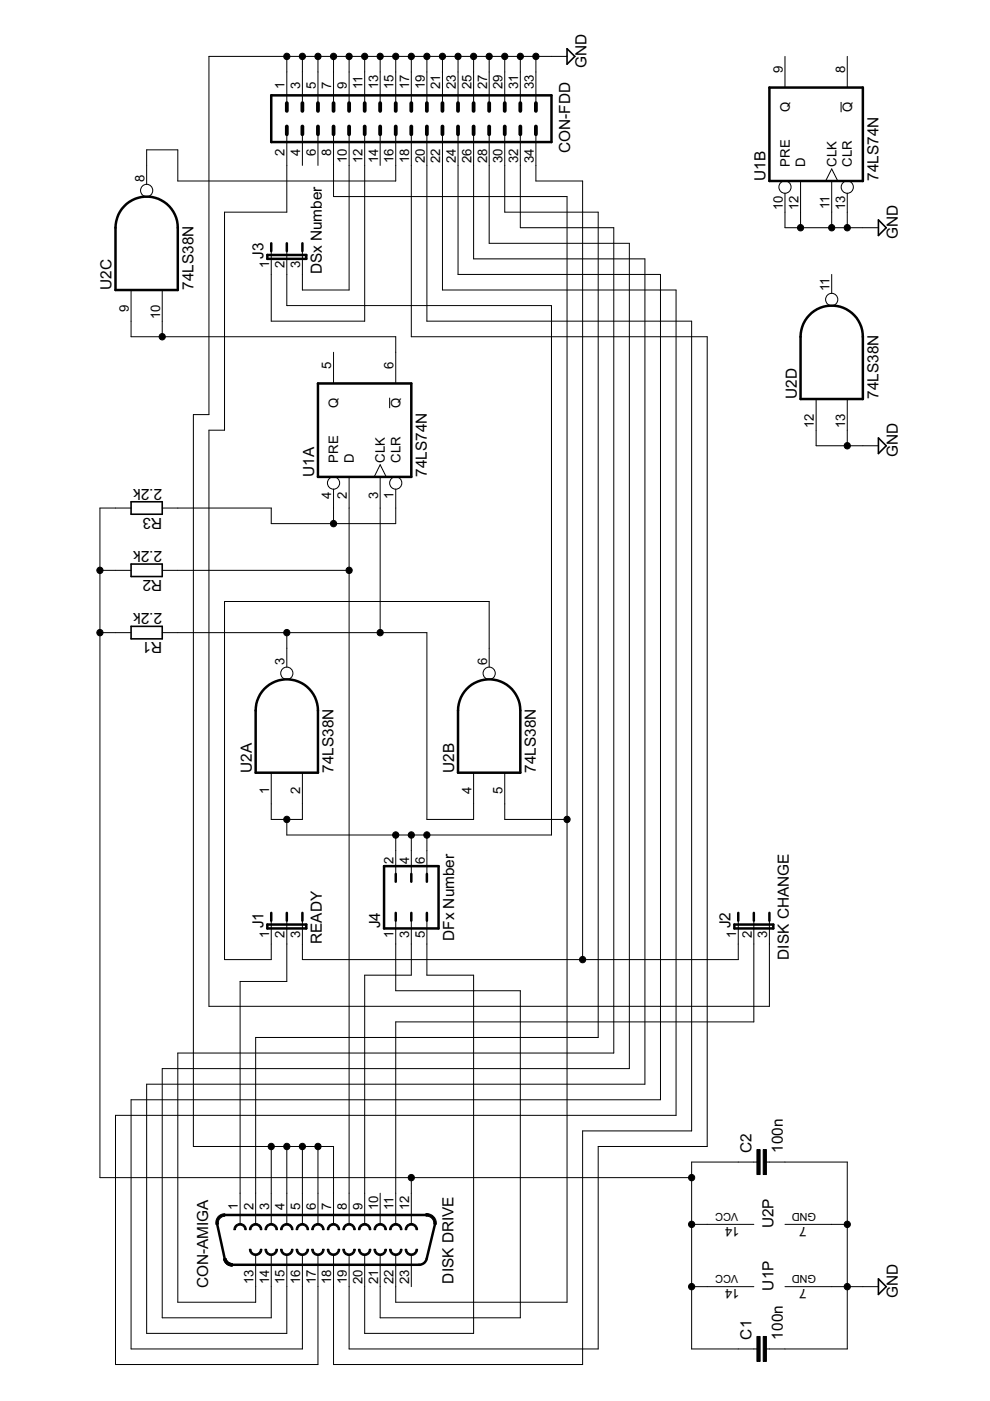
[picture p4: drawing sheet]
<svg xmlns="http://www.w3.org/2000/svg" width="210mm" height="297mm" viewBox="0 0 210 297" stroke-linecap="round" stroke-linejoin="round" font-family="sans-serif">
<g fill="#000" stroke="#000" stroke-width=".21">
<path d="M44.3 12h16.5zM60.8 15.3v6.6zM60.8 12v3.3zM64.1 15.3v6.6zM64.1 12v3.3zM60.8 12h3.3zM67.4 15.3v6.6zM67.4 12v3.3zM64.1 12h3.3zM70.7 15.3v6.6zM67.4 12h3.3zM70.7 12v3.3z"/>
<path d="M74 15.3v6.6zM70.7 12h3.3zM74 12v3.3zM77.3 15.3v6.6zM74 12h3.3zM77.3 12v3.3zM80.6 15.3v6.6zM77.3 12h3.3zM80.6 12v3.3zM83.9 15.3v6.6zM80.6 12h3.3zM83.9 12v3.3z"/>
<path d="M87.2 15.3v6.6zM83.9 12h3.3zM87.2 12v3.3zM90.5 15.3v6.6zM87.2 12h3.3zM90.5 12v3.3zM93.8 15.3v6.6zM90.5 12h3.3zM93.8 12v3.3zM97.1 15.3v6.6zM93.8 12h3.3zM97.1 12v3.3z"/>
<path d="M100.4 15.3v6.6zM97.1 12h3.3zM100.4 12v3.3zM103.7 15.3v6.6zM100.4 12h3.3zM103.7 12v3.3zM107 15.3v6.6zM103.7 12h3.3zM107 12v3.3zM110.3 15.3v6.6zM107 12h3.3zM110.3 12v3.3z"/>
<path d="M113.6 15.3v6.6zM113.6 12v3.3zM110.3 12h3.3zM116.9 12h3.3zM113.6 12h3.3zM166.4 12v6.6zM179.6 12v6.6zM31.1 35.1v4zM31.1 31.8v3.3zM31.1 31.8h6.6zM37.7 31.8v6.6zM37.7 38.4h46.2z"/>
<path d="M60.8 28.5v6.6zM60.8 35.1v9.9zM64.1 28.5v6.6zM67.4 28.5v6.6zM70.7 28.5v6.6zM74 28.5v6.6zM74 35.1v26.4zM77.3 28.5v6.6zM77.3 35.1v33zM80.6 28.5v6.6zM83.9 28.5v6.6zM83.9 35.1v3.3z"/>
<path d="M87.2 28.5v6.6zM90.5 28.5v6.6zM90.5 35.1v33zM93.8 28.5v6.6zM97.1 28.5v6.6zM97.1 35.1v23.1zM100.4 28.5v6.6zM103.7 28.5v6.6zM103.7 35.1v16.5zM107 28.5v6.6zM110.3 28.5v6.6zM110.3 35.1v13.2z"/>
<path d="M113.6 28.5v6.6zM113.6 35.1v3.3zM123.5 38.4v165.1zM113.6 38.4h9.9zM176.3 35.8l-1.3 2.6zM176.3 35.8l1.3 2.6zM178.3 21.6v2.2zM47.6 45v46.2zM57.5 54.9v3.3zM57.5 53.2v1.7zM60.8 54.9v3.3zM60.8 53.2v1.7z"/>
<path d="M47.6 45h13.2zM64.1 54.9v3.3zM64.1 53.2v1.7zM70.7 35.1v6.6zM97.1 58.2h42.9zM100.4 35.1v19.8zM103.7 51.6h29.7zM107 35.1v9.9zM110.3 48.3h19.8zM70.7 41.7h49.5zM107 45h19.8zM130.1 48.3v175z"/>
<path d="M133.4 51.6v175zM100.4 54.9h36.3zM140 58.2v175zM166.4 41v4zM166.4 45v3.3zM166.4 48.3h3.3zM169.7 38.4v6.6zM169.7 45v3.3zM169.7 48.3h6.6zM176.3 38.4v6.6zM176.3 58.2v4zM176.3 45v3.3z"/>
<path d="M176.3 48.3h3.3zM179.6 41v4zM179.6 45v3.3zM182.9 48.3h3.3zM179.6 48.3h3.3zM27.8 61.5v6.6zM27.8 68.1v3.3zM27.8 71.4h6.6zM34.4 61.5v6.6zM34.4 68.1v3.3zM57.5 58.2v9.9zM60.8 58.2v6.6z"/>
<path d="M60.8 64.8h56.1zM64.1 58.2v3.3zM70.7 74.7v6.6zM64.1 61.5h9.9zM57.5 68.1h19.8zM83.9 74.7v6.6zM83.9 71.4v3.3zM34.4 71.4h49.5zM87.2 35.1v36.3zM90.5 68.1h56.1zM93.8 35.1v26.4zM116.9 64.8v112.2z"/>
<path d="M93.8 61.5h49.5zM146.6 68.1v171.7zM87.2 71.4h62.7zM41 87.9h3.3zM44.3 12v75.9zM44.3 91.2v122.2zM44.3 91.2h3.3zM80.6 98.5l1.3 2.6zM82.6 84.3v2.2zM173 84.6v6.6zM173 94.5h6.6zM173 91.2v3.3z"/>
<path d="M179.6 84.6v6.6zM179.6 91.2v3.3zM182.9 94.5h3.3zM179.6 94.5h3.3zM21.2 107.7h3.3zM24.5 107.7h3.3zM34.4 107.7h3.3zM57.5 107.7v3.3zM37.7 107.7h19.8zM70.7 103.7v4zM70.7 107.7v3.3zM57.5 111h13.2z"/>
<path d="M74 101.1v6.6zM80.6 98.5l-1.3 2.6zM80.6 101.1v6.6zM80.6 107.7v26.4zM83.9 103.7v4zM83.9 107.7v3.3zM70.7 111h13.2zM21.2 120.9v13.2zM21.2 107.7v13.2zM24.5 134.1h3.3zM24.5 120.9h3.3zM21.2 120.9h3.3z"/>
<path d="M21.2 134.1h3.3zM34.4 134.1h3.3zM34.4 120.9h3.3zM47.6 127.5v76zM60.8 137.4v4.1zM60.8 134.1v3.3zM37.7 134.1h23.1zM74 107.7v13.2zM37.7 120.9h36.3zM60.8 134.1h19.8zM80.6 134.1h9.9zM90.5 134.1v39.6z"/>
<path d="M103.7 137.4v4.1zM103.7 127.5v9.9zM47.6 127.5h56.1zM57.5 163.8v6.6zM57.5 170.4v3.3zM57.5 173.7h3.3zM60.8 173.7v3.3zM64.1 163.8v6.6zM64.1 170.4v3.3zM60.8 173.7h3.3zM83.9 177v3.3zM60.8 177h23.1z"/>
<path d="M83.9 177h3.3zM87.2 177h3.3zM90.5 173.7h9.9zM100.4 163.8v6.6zM100.4 170.4v3.3zM107 163.8v6.6zM107 170.4v3.3zM107 173.7h13.2zM90.5 177h26.4zM120.2 41.7v132zM57.5 195.2v1.6zM60.8 195.2v1.6z"/>
<path d="M64.1 195.2v1.6zM83.9 180.3v3.3zM83.9 183.6v1.7zM83.9 195.2v1.6zM87.2 180.3v3.3zM87.2 183.6v1.7zM87.2 195.2v1.6zM87.2 177v3.3zM90.5 180.3v3.3zM90.5 183.6v1.7zM90.5 195.2v1.6zM90.5 177v3.3z"/>
<path d="M156.5 195.2v1.6zM159.8 195.2v1.6zM163.1 195.2v1.6zM47.6 203.5h9.9zM50.9 208.1v44.9zM54.2 220h72.6zM57.5 196.8v3.4zM57.5 200.2v3.3zM60.8 196.8v3.4zM60.8 200.2v7.9zM50.9 208.1h9.9zM64.1 196.8v3.4z"/>
<path d="M64.1 200.2v3.3zM64.1 203.5h59.4zM77.3 206.8h9.9zM83.9 196.8v3.4zM83.9 216.7h75.9zM83.9 200.2v9.9zM87.2 196.8v3.4zM87.2 200.2v6.6zM90.5 196.8v3.4zM90.5 200.2v6.6zM90.5 206.8h9.9zM83.9 210.1h26.4z"/>
<path d="M123.5 203.5h33zM126.8 45v175zM156.5 196.8v3.4zM156.5 200.2v3.3zM159.8 196.8v3.4zM159.8 200.2v16.5zM163.1 196.8v3.4zM163.1 200.2v13.2zM44.3 213.4h118.8zM24.5 236.5v52.8zM27.8 233.2v52.8zM31.1 229.9v52.8z"/>
<path d="M34.4 226.6v52.8zM37.7 223.3v52.8zM123.5 239.8v49.5zM37.7 223.3h92.4zM34.4 226.6h99zM136.7 54.9v175zM31.1 229.9h105.6zM27.8 233.2h112.2zM143.3 61.5v175zM24.5 236.5h118.8zM123.5 239.8h23.1zM21.2 134.1v115.6z"/>
<path d="M41 87.9v155.2zM50.9 253v6.6zM54.2 253v6.6zM54.2 220v33zM57.5 253v6.6zM57.5 243.1v9.9zM57.5 243.1h3.3zM41 243.1h16.5zM60.8 253v6.6zM60.8 243.1h3.3zM60.8 243.1v9.9zM64.1 253v6.6z"/>
<path d="M64.1 243.1h3.3zM64.1 243.1v9.9zM67.4 253v6.6zM67.4 243.1h3.3zM67.4 243.1v9.9zM70.7 253v6.6zM70.7 243.1v9.9zM74 253v6.6zM74 120.9v132.1zM77.3 253v6.6zM77.3 206.8v46.2zM80.6 253v6.6z"/>
<path d="M83.9 253v6.6zM83.9 216.7v36.3zM87.2 253v6.6zM87.2 249.7v3.3zM21.2 249.7h66zM87.2 249.7h59.4zM126.8 243.1v42.9zM146.6 259.6v13.2zM146.6 249.7v9.9zM146.6 246.4v3.3zM146.6 246.4h9.9zM149.9 259.6h9.9z"/>
<path d="M146.6 259.6h3.3zM149.9 71.4v171.7zM126.8 243.1h23.1zM156.5 246.4h3.3zM159.8 246.4h.7zM162.5 246.4h.6zM163.1 246.4h3.3zM166.4 259.6h9.9zM176.3 259.6h3.3zM179.6 246.4v13.2zM166.4 246.4h13.2zM34.4 279.4h23.1z"/>
<path d="M54.2 266.2v6.6zM54.2 272.8v3.3zM37.7 276.1h16.5zM57.5 266.2v6.6zM57.5 272.8v6.6zM60.8 266.2v6.6zM64.1 266.2v6.6zM64.1 272.8v13.2zM67.4 266.2v6.6zM67.4 272.8v16.5zM70.7 266.2v6.6zM74 266.2v6.6z"/>
<path d="M77.3 266.2v6.6zM80.6 266.2v6.6zM80.6 272.8v6.6zM83.9 266.2v6.6zM83.9 272.8v3.3zM83.9 276.1h36.3zM87.2 266.2v6.6zM110.3 210.1v69.3zM80.6 279.4h29.7zM120.2 173.7v102.4zM146.6 272.8h3.3zM149.9 272.8h9.9z"/>
<path d="M166.4 272.8h9.9zM176.3 272.8h3.3zM179.6 259.6v13.2zM182.9 272.8h3.3zM179.6 272.8h3.3zM24.5 289.3h42.9zM27.8 286h36.3zM31.1 282.7h29.7zM60.8 272.8v9.9zM70.7 272.8v16.5zM74 272.8v13.2zM77.3 272.8v9.9z"/>
<path d="M100.4 206.8v75.9zM77.3 282.7h23.1zM70.7 289.3h52.8zM74 286h52.8zM146.6 272.8v13.2zM156.5 286h3.3zM146.6 286h9.9zM159.8 286h.7zM162.5 286h.6zM163.1 286h3.3zM166.4 286h13.2zM179.6 272.8v13.2z"/>
<path d="M46.2 258l.6-.4 .7-.3h.2v.6a1.37 1.37 0 0 0-1.4 1.6l-.5 .2v-.2v-.8z" fill-rule="evenodd"/>
<path d="M90.3 257.3a2.03 2.03 0 0 1 2.2 2.3l-.5-.1a1.51 1.51 0 0 0-1.7-1.6z" fill-rule="evenodd"/>
<path d="M47.4 266.9l.5-.1 .5 .8 .9 .3v.5a1.89 1.89 0 0 1-1.9-1.5z" fill-rule="evenodd"/>
<path d="M47.4 266.9l.5-.1 .5 .8 .9 .3v.5a1.89 1.89 0 0 1-1.9-1.5z" fill-rule="evenodd"/>
<path d="M50 259.7a1.33 1.33 0 0 1 1.4-.2 1.33 1.33 0 0 1 .8 1.2h-.3a.99 .99 0 0 0-1-1 .99 .99 0 0 0-1 1h-.3l.1-.4z" fill-rule="evenodd"/>
<path d="M52.9 264.9h.3a.99 .99 0 0 0 1 1 .99 .99 0 0 0 1-1h.3a1.32 1.32 0 0 1-1.3 1.3 1.32 1.32 0 0 1-1.3-1.3z" fill-rule="evenodd"/>
<path d="M53.3 259.7a1.33 1.33 0 0 1 1.4-.2 1.33 1.33 0 0 1 .8 1.2h-.3a.99 .99 0 0 0-1-1 .99 .99 0 0 0-1 1h-.3v-.1z" fill-rule="evenodd"/>
<path d="M56.2 264.9h.3a.99 .99 0 0 0 1 1 .99 .99 0 0 0 1-1h.3a1.32 1.32 0 0 1-1.3 1.3 1.32 1.32 0 0 1-1.3-1.3z" fill-rule="evenodd"/>
<path d="M56.6 259.7a1.33 1.33 0 0 1 1.4-.2 1.33 1.33 0 0 1 .8 1.2h-.3a.99 .99 0 0 0-1-1 .99 .99 0 0 0-1 1h-.3v-.1z" fill-rule="evenodd"/>
<path d="M59.5 264.9h.3a.99 .99 0 0 0 1 1 .99 .99 0 0 0 1-1h.3a1.32 1.32 0 0 1-1.3 1.3 1.32 1.32 0 0 1-1.3-1.3z" fill-rule="evenodd"/>
<path d="M59.9 259.7a1.33 1.33 0 0 1 1.4-.2 1.33 1.33 0 0 1 .8 1.2h-.3a.99 .99 0 0 0-1-1 .99 .99 0 0 0-1 1h-.3v-.1z" fill-rule="evenodd"/>
<path d="M62.8 264.9h.3a.98 .98 0 0 0 1 1 .98 .98 0 0 0 1-1h.3a1.32 1.32 0 0 1-1.3 1.3 1.32 1.32 0 0 1-1.3-1.3z" fill-rule="evenodd"/>
<path d="M63.2 259.7a1.33 1.33 0 0 1 1.4-.2 1.33 1.33 0 0 1 .8 1.2h-.3a.98 .98 0 0 0-1-1 .98 .98 0 0 0-1 1h-.3v-.1z" fill-rule="evenodd"/>
<path d="M66.1 264.9h.3a.98 .98 0 0 0 1 1 .98 .98 0 0 0 1-1h.3a1.32 1.32 0 0 1-1.3 1.3 1.32 1.32 0 0 1-1.3-1.3z" fill-rule="evenodd"/>
<path d="M66.5 259.7a1.33 1.33 0 0 1 1.4-.2 1.33 1.33 0 0 1 .8 1.2h-.3a.98 .98 0 0 0-1-1 .98 .98 0 0 0-1 1h-.3v-.1z" fill-rule="evenodd"/>
<path d="M69.4 264.9h.3a.98 .98 0 0 0 1 1 .98 .98 0 0 0 1-1h.3a1.32 1.32 0 0 1-1.3 1.3 1.32 1.32 0 0 1-1.3-1.3z" fill-rule="evenodd"/>
<path d="M69.8 259.7a1.33 1.33 0 0 1 1.4-.2 1.33 1.33 0 0 1 .8 1.2h-.3a.98 .98 0 0 0-1-1 .98 .98 0 0 0-1 1h-.3v-.1z" fill-rule="evenodd"/>
<path d="M72.7 264.9h.3a.98 .98 0 0 0 1 1 .98 .98 0 0 0 1-1h.3a1.32 1.32 0 0 1-1.3 1.3 1.32 1.32 0 0 1-1.3-1.3z" fill-rule="evenodd"/>
<path d="M73.1 259.7a1.33 1.33 0 0 1 1.5-.2 1.33 1.33 0 0 1 .7 1.2h-.3a.98 .98 0 0 0-1-1 .98 .98 0 0 0-1 1h-.3v-.1z" fill-rule="evenodd"/>
<path d="M76 264.9h.3a.98 .98 0 0 0 1 1 .98 .98 0 0 0 1-1h.3a1.32 1.32 0 0 1-1.3 1.3 1.32 1.32 0 0 1-1.3-1.3z" fill-rule="evenodd"/>
<path d="M76.4 259.7a1.33 1.33 0 0 1 1.5-.2 1.33 1.33 0 0 1 .7 1.2h-.3a.98 .98 0 0 0-1-1 .98 .98 0 0 0-1 1h-.3v-.1z" fill-rule="evenodd"/>
<path d="M79.3 264.9h.3a.98 .98 0 0 0 1 1 .98 .98 0 0 0 1-1h.3a1.32 1.32 0 0 1-1.3 1.3 1.32 1.32 0 0 1-1.3-1.3z" fill-rule="evenodd"/>
<path d="M79.7 259.7a1.33 1.33 0 0 1 1.5-.2 1.33 1.33 0 0 1 .7 1.2h-.3a.98 .98 0 0 0-1-1 .98 .98 0 0 0-1 1h-.3v-.1z" fill-rule="evenodd"/>
<path d="M82.6 264.9h.3a.98 .98 0 0 0 1 1 .98 .98 0 0 0 1-1h.3a1.32 1.32 0 0 1-1.3 1.3 1.32 1.32 0 0 1-1.3-1.3z" fill-rule="evenodd"/>
<path d="M83 259.7a1.33 1.33 0 0 1 1.5-.2 1.33 1.33 0 0 1 .7 1.2h-.3a.98 .98 0 0 0-1-1 .98 .98 0 0 0-1 1h-.3v-.1z" fill-rule="evenodd"/>
<path d="M85.9 264.9h.3a.98 .98 0 0 0 1 1 .98 .98 0 0 0 1-1h.3a1.32 1.32 0 0 1-1.3 1.3 1.32 1.32 0 0 1-1.3-1.3z" fill-rule="evenodd"/>
<path d="M86.3 259.7a1.33 1.33 0 0 1 1.5-.2 1.33 1.33 0 0 1 .7 1.2h-.3a.98 .98 0 0 0-1-1 .98 .98 0 0 0-1 1h-.3v-.1z" fill-rule="evenodd"/>
<circle cx="60.8" cy="12" r=".67"/>
<circle cx="64.1" cy="12" r=".67"/>
<circle cx="67.4" cy="12" r=".67"/>
<circle cx="70.7" cy="12" r=".67"/>
<circle cx="74" cy="12" r=".67"/>
<circle cx="77.3" cy="12" r=".67"/>
<circle cx="80.6" cy="12" r=".67"/>
<circle cx="83.9" cy="12" r=".67"/>
<circle cx="87.2" cy="12" r=".67"/>
<circle cx="90.5" cy="12" r=".67"/>
<circle cx="93.8" cy="12" r=".67"/>
<circle cx="97.1" cy="12" r=".67"/>
<circle cx="100.4" cy="12" r=".67"/>
<circle cx="103.7" cy="12" r=".67"/>
<circle cx="107" cy="12" r=".67"/>
<circle cx="110.3" cy="12" r=".67"/>
<circle cx="113.6" cy="12" r=".67"/>
<circle cx="169.7" cy="48.3" r=".67"/>
<circle cx="176.3" cy="48.3" r=".67"/>
<circle cx="179.6" cy="48.3" r=".67"/>
<circle cx="34.4" cy="71.4" r=".67"/>
<circle cx="179.6" cy="94.5" r=".67"/>
<circle cx="70.7" cy="111" r=".67"/>
<circle cx="21.2" cy="120.9" r=".67"/>
<circle cx="21.2" cy="134.1" r=".67"/>
<circle cx="60.8" cy="134.1" r=".67"/>
<circle cx="74" cy="120.9" r=".67"/>
<circle cx="80.6" cy="134.1" r=".67"/>
<circle cx="60.8" cy="173.7" r=".67"/>
<circle cx="83.9" cy="177" r=".67"/>
<circle cx="87.2" cy="177" r=".67"/>
<circle cx="90.5" cy="177" r=".67"/>
<circle cx="120.2" cy="173.7" r=".67"/>
<circle cx="123.5" cy="203.5" r=".67"/>
<circle cx="57.5" cy="243.1" r=".67"/>
<circle cx="60.8" cy="243.1" r=".67"/>
<circle cx="64.1" cy="243.1" r=".67"/>
<circle cx="67.4" cy="243.1" r=".67"/>
<circle cx="87.2" cy="249.7" r=".67"/>
<circle cx="146.6" cy="249.7" r=".67"/>
<circle cx="146.6" cy="259.6" r=".67"/>
<circle cx="179.6" cy="259.6" r=".67"/>
<circle cx="146.6" cy="272.8" r=".67"/>
<circle cx="179.6" cy="272.8" r=".67"/>
</g>
<g fill="#000" stroke="#000" stroke-width=".34">
<path d="M120.2 10.3v3.3zM120.2 10.3l1.7 1.7zM121.9 12l-1.7 1.6zM186.2 46.6v3.3zM186.2 46.6l1.7 1.7zM187.9 48.3l-1.7 1.6zM186.2 92.9v3.3zM186.2 92.9l1.7 1.6zM187.9 94.5l-1.7 1.7zM27.8 119.6h6.6zM27.8 106.4v2.6zM27.8 106.4h6.6z"/>
<path d="M34.4 119.6v2.6zM27.8 109h6.6zM34.4 106.4v2.6zM27.8 132.8v2.6zM27.8 132.8h6.6zM27.8 119.6v2.6zM27.8 135.4h6.6zM34.4 132.8v2.6zM27.8 122.2h6.6zM186.2 271.1v3.3zM186.2 271.1l1.7 1.7zM187.9 272.8l-1.7 1.6z"/>
</g>
<g fill="#000" stroke="#000" stroke-width=".53">
<path d="M163.1 18.6v19.8zM163.1 18.6h19.8zM57.5 20.2v9.9zM57.5 20.2h59.4zM57.5 30.1h59.4zM116.9 20.2v9.9zM163.1 38.4h19.8zM182.9 18.6v19.8zM24.5 48.3v13.2zM56.7 54.9h8.2zM56.7 54.1v.8zM57.5 51.6v1.6z"/>
<path d="M60.8 51.6v1.6zM64.1 51.6v1.6zM64.9 54.1v.8zM56.7 54.1h8.2zM24.5 61.5h13.2zM37.7 48.3v13.2zM169.7 71.4v13.2zM67.4 81.3v19.8zM67.4 81.3h19.8zM169.7 84.6h13.2zM182.9 71.4v13.2zM67.4 101.1h19.8z"/>
<path d="M87.2 81.3v19.8zM54.2 150.6v13.2zM97.1 150.6v13.2zM54.2 163.8h13.2zM67.4 150.6v13.2zM97.1 163.8h13.2zM110.3 150.6v13.2zM56.7 196.8h8.2zM56.7 196v.8zM57.5 193.5v1.7zM60.8 193.5v1.7zM64.1 193.5v1.7z"/>
<path d="M64.9 196v.8zM56.7 196h8.2zM81.4 183.6h11.6zM81.4 183.6v13.2zM83.9 185.3v1.6zM83.9 193.5v1.7zM87.2 185.3v1.6zM87.2 193.5v1.7zM90.5 185.3v1.6zM90.5 193.5v1.7zM93 183.6v13.2zM81.4 196.8h11.6z"/>
<path d="M155.7 196.8h8.3zM155.7 196v.8zM156.5 193.5v1.7zM159.8 193.5v1.7zM163.1 193.5v1.7zM164 196v.8zM155.7 196h8.3zM46.1 259.6l1.5 7.3zM47.7 257.6h43.1zM92.2 259.6l-1.7 7.3zM49.3 268.2h39.6z"/>
</g>
<path d="M24.5 48.3a6.6 6.6 0 0 1 6.6-6.6 6.6 6.6 0 0 1 6.6 6.6M169.7 71.4a6.6 6.6 0 0 1 6.6-6.6 6.6 6.6 0 0 1 6.6 6.6M54.2 150.6a6.6 6.6 0 0 1 6.6-6.6 6.6 6.6 0 0 1 6.6 6.6M97.1 150.6a6.6 6.6 0 0 1 6.6-6.6 6.6 6.6 0 0 1 6.6 6.6M90.5 266.9l-.5 .8-.5 .3-.6 .2" fill="none" stroke="#000" stroke-width=".53"/>
<g fill="#000" stroke="#000" stroke-width=".8">
<path d="M60.8 21.9v1.6zM60.8 26.8v1.7zM64.1 21.9v1.6zM64.1 26.8v1.7zM67.4 21.9v1.6zM67.4 26.8v1.7zM70.7 21.9v1.6zM70.7 26.8v1.7zM74 21.9v1.6zM74 26.8v1.7zM77.3 21.9v1.6zM77.3 26.8v1.7z"/>
<path d="M80.6 21.9v1.6zM80.6 26.8v1.7zM83.9 21.9v1.6zM83.9 26.8v1.7zM87.2 21.9v1.6zM87.2 26.8v1.7zM90.5 21.9v1.6zM90.5 26.8v1.7zM93.8 21.9v1.6zM93.8 26.8v1.7zM97.1 21.9v1.6zM97.1 26.8v1.7z"/>
<path d="M100.4 21.9v1.6zM100.4 26.8v1.7zM103.7 21.9v1.6zM103.7 26.8v1.7zM107 21.9v1.6zM107 26.8v1.7zM110.3 21.9v1.6zM110.3 26.8v1.7zM113.6 21.9v1.6zM113.6 26.8v1.7z"/>
</g>
<path d="M160.5 243.7h.7v5.3h-.7zM161.8 243.7h.7v5.3h-.7zM160.5 283.4h.7v5.2h-.7zM161.8 283.4h.7v5.2h-.7z" fill="#000" stroke="#000" stroke-width=".21"/>
<g fill="none" stroke="#000" stroke-width=".21">
<circle cx="166.4" cy="39.7" r="1.3"/>
<circle cx="179.6" cy="39.7" r="1.3"/>
<circle cx="31.1" cy="40.4" r="1.3"/>
<circle cx="176.3" cy="63.5" r="1.3"/>
<circle cx="70.7" cy="102.4" r="1.3"/>
<circle cx="83.9" cy="102.4" r="1.3"/>
<circle cx="60.8" cy="142.8" r="1.3"/>
<circle cx="103.7" cy="142.8" r="1.3"/>
</g>
<g font-size="3.6">
<text x="124.4" y="14.4" transform="rotate(-90 124.4 14.4)">GND</text>
<text x="120.9" y="32.4" transform="rotate(-90 120.9 32.4)">CON-FDD</text>
<text x="162.3" y="38.4" transform="rotate(-90 162.3 38.4)">U1B</text>
<text x="186.2" y="38.4" transform="rotate(-90 186.2 38.4)">74LS74N</text>
<text x="190.4" y="50.8" transform="rotate(-90 190.4 50.8)">GND</text>
<text x="55.9" y="54.9" transform="rotate(-90 55.9 54.9)">J3</text>
<text x="68.2" y="58.2" transform="rotate(-90 68.2 58.2)">DSx Number</text>
<text x="23.7" y="61.5" transform="rotate(-90 23.7 61.5)">U2C</text>
<text x="41" y="61.5" transform="rotate(-90 41 61.5)">74LS38N</text>
<text x="168.9" y="84.6" transform="rotate(-90 168.9 84.6)">U2D</text>
<text x="186.2" y="84.6" transform="rotate(-90 186.2 84.6)">74LS38N</text>
<text x="66.6" y="101.1" transform="rotate(-90 66.6 101.1)">U1A</text>
<text x="90.5" y="101.1" transform="rotate(-90 90.5 101.1)">74LS74N</text>
<text x="190.4" y="97" transform="rotate(-90 190.4 97)">GND</text>
<text x="34.4" y="103.6" transform="rotate(-180 34.4 103.6)">2.2k</text>
<text x="34.4" y="109.8" transform="rotate(-180 34.4 109.8)">R3</text>
<text x="34.4" y="116.8" transform="rotate(-180 34.4 116.8)">2.2k</text>
<text x="34.4" y="123" transform="rotate(-180 34.4 123)">R2</text>
<text x="34.4" y="130" transform="rotate(-180 34.4 130)">2.2k</text>
<text x="34.4" y="136.2" transform="rotate(-180 34.4 136.2)">R1</text>
<text x="53.4" y="163.8" transform="rotate(-90 53.4 163.8)">U2A</text>
<text x="70.7" y="163.8" transform="rotate(-90 70.7 163.8)">74LS38N</text>
<text x="96.3" y="163.8" transform="rotate(-90 96.3 163.8)">U2B</text>
<text x="113.6" y="163.8" transform="rotate(-90 113.6 163.8)">74LS38N</text>
<text x="55.9" y="196.9" transform="rotate(-90 55.9 196.9)">J1</text>
<text x="80.6" y="196.9" transform="rotate(-90 80.6 196.9)">J4</text>
<text x="154.9" y="196.9" transform="rotate(-90 154.9 196.9)">J2</text>
<text x="68.2" y="200.2" transform="rotate(-90 68.2 200.2)">READY</text>
<text x="96.3" y="199.5" transform="rotate(-90 96.3 199.5)">DFx Number</text>
<text x="167.3" y="203.5" transform="rotate(-90 167.3 203.5)">DISK CHANGE</text>
<text x="159.3" y="244.4" transform="rotate(-90 159.3 244.4)">C2</text>
<text x="165.9" y="244.4" transform="rotate(-90 165.9 244.4)">100n</text>
<text x="164" y="260.4" transform="rotate(-90 164 260.4)">U2P</text>
<text x="44.1" y="273.1" transform="rotate(-90 44.1 273.1)">CON-AMIGA</text>
<text x="96.1" y="272.1" transform="rotate(-90 96.1 272.1)">DISK DRIVE</text>
<text x="164" y="273.6" transform="rotate(-90 164 273.6)">U1P</text>
<text x="190.4" y="275.3" transform="rotate(-90 190.4 275.3)">GND</text>
<text x="159.3" y="284" transform="rotate(-90 159.3 284)">C1</text>
<text x="165.9" y="284" transform="rotate(-90 165.9 284)">100n</text>
</g>
<g font-size="3.1">
<text x="166" y="15.5" transform="rotate(-90 166 15.5)">9</text>
<text x="179.2" y="15.5" transform="rotate(-90 179.2 15.5)">8</text>
<text x="60.3" y="18.8" transform="rotate(-90 60.3 18.8)">1</text>
<text x="63.6" y="18.8" transform="rotate(-90 63.6 18.8)">3</text>
<text x="66.9" y="18.8" transform="rotate(-90 66.9 18.8)">5</text>
<text x="70.2" y="18.8" transform="rotate(-90 70.2 18.8)">7</text>
<text x="73.5" y="18.8" transform="rotate(-90 73.5 18.8)">9</text>
<text x="76.8" y="18.8" transform="rotate(-90 76.8 18.8)">11</text>
<text x="80.2" y="18.8" transform="rotate(-90 80.2 18.8)">13</text>
<text x="83.5" y="18.8" transform="rotate(-90 83.5 18.8)">15</text>
<text x="86.8" y="18.8" transform="rotate(-90 86.8 18.8)">17</text>
<text x="90.1" y="18.8" transform="rotate(-90 90.1 18.8)">19</text>
<text x="93.4" y="18.8" transform="rotate(-90 93.4 18.8)">21</text>
<text x="96.7" y="18.8" transform="rotate(-90 96.7 18.8)">23</text>
<text x="100" y="18.8" transform="rotate(-90 100 18.8)">25</text>
<text x="103.3" y="18.8" transform="rotate(-90 103.3 18.8)">27</text>
<text x="106.6" y="18.8" transform="rotate(-90 106.6 18.8)">29</text>
<text x="109.9" y="18.8" transform="rotate(-90 109.9 18.8)">31</text>
<text x="113.2" y="18.8" transform="rotate(-90 113.2 18.8)">33</text>
<text x="167.4" y="23.8" transform="rotate(-90 167.4 23.8)">Q</text>
<text x="180.6" y="23.8" transform="rotate(-90 180.6 23.8)">Q</text>
<text x="60.3" y="33.1" transform="rotate(-90 60.3 33.1)">2</text>
<text x="63.6" y="33.1" transform="rotate(-90 63.6 33.1)">4</text>
<text x="66.9" y="33.1" transform="rotate(-90 66.9 33.1)">6</text>
<text x="70.2" y="33.1" transform="rotate(-90 70.2 33.1)">8</text>
<text x="73.5" y="34.6" transform="rotate(-90 73.5 34.6)">10</text>
<text x="76.8" y="34.6" transform="rotate(-90 76.8 34.6)">12</text>
<text x="80.2" y="34.6" transform="rotate(-90 80.2 34.6)">14</text>
<text x="83.5" y="34.6" transform="rotate(-90 83.5 34.6)">16</text>
<text x="86.8" y="34.6" transform="rotate(-90 86.8 34.6)">18</text>
<text x="90.1" y="34.6" transform="rotate(-90 90.1 34.6)">20</text>
<text x="93.4" y="34.6" transform="rotate(-90 93.4 34.6)">22</text>
<text x="96.7" y="34.6" transform="rotate(-90 96.7 34.6)">24</text>
<text x="100" y="34.6" transform="rotate(-90 100 34.6)">26</text>
<text x="103.3" y="34.6" transform="rotate(-90 103.3 34.6)">28</text>
<text x="106.6" y="34.6" transform="rotate(-90 106.6 34.6)">30</text>
<text x="109.9" y="34.6" transform="rotate(-90 109.9 34.6)">32</text>
<text x="113.2" y="34.6" transform="rotate(-90 113.2 34.6)">34</text>
<text x="167.4" y="35.3" transform="rotate(-90 167.4 35.3)">PRE</text>
<text x="170.7" y="35.3" transform="rotate(-90 170.7 35.3)">D</text>
<text x="177.3" y="35.3" transform="rotate(-90 177.3 35.3)">CLK</text>
<text x="180.6" y="35.3" transform="rotate(-90 180.6 35.3)">CLR</text>
<text x="30.6" y="38.6" transform="rotate(-90 30.6 38.6)">8</text>
<text x="166" y="44.5" transform="rotate(-90 166 44.5)">10</text>
<text x="169.3" y="44.5" transform="rotate(-90 169.3 44.5)">12</text>
<text x="175.9" y="44.3" transform="rotate(-90 175.9 44.3)">11</text>
<text x="179.2" y="44.5" transform="rotate(-90 179.2 44.5)">13</text>
<text x="57" y="56.9" transform="rotate(-90 57 56.9)">1</text>
<text x="60.3" y="56.9" transform="rotate(-90 60.3 56.9)">2</text>
<text x="63.6" y="56.9" transform="rotate(-90 63.6 56.9)">3</text>
<text x="175.9" y="61.8" transform="rotate(-90 175.9 61.8)">11</text>
<text x="27.3" y="66.1" transform="rotate(-90 27.3 66.1)">9</text>
<text x="33.9" y="67.6" transform="rotate(-90 33.9 67.6)">10</text>
<text x="70.2" y="78.3" transform="rotate(-90 70.2 78.3)">5</text>
<text x="83.5" y="78.3" transform="rotate(-90 83.5 78.3)">6</text>
<text x="71.7" y="86.5" transform="rotate(-90 71.7 86.5)">Q</text>
<text x="84.9" y="86.5" transform="rotate(-90 84.9 86.5)">Q</text>
<text x="172.6" y="90.7" transform="rotate(-90 172.6 90.7)">12</text>
<text x="179.2" y="90.7" transform="rotate(-90 179.2 90.7)">13</text>
<text x="71.7" y="98.1" transform="rotate(-90 71.7 98.1)">PRE</text>
<text x="75" y="98.1" transform="rotate(-90 75 98.1)">D</text>
<text x="81.6" y="98.1" transform="rotate(-90 81.6 98.1)">CLK</text>
<text x="84.9" y="98.1" transform="rotate(-90 84.9 98.1)">CLR</text>
<text x="70.2" y="105.7" transform="rotate(-90 70.2 105.7)">4</text>
<text x="73.5" y="105.7" transform="rotate(-90 73.5 105.7)">2</text>
<text x="80.2" y="105.7" transform="rotate(-90 80.2 105.7)">3</text>
<text x="83.5" y="105.7" transform="rotate(-90 83.5 105.7)">1</text>
<text x="60.3" y="141" transform="rotate(-90 60.3 141)">3</text>
<text x="103.3" y="141" transform="rotate(-90 103.3 141)">6</text>
<text x="57" y="168.4" transform="rotate(-90 57 168.4)">1</text>
<text x="63.6" y="168.4" transform="rotate(-90 63.6 168.4)">2</text>
<text x="100" y="168.4" transform="rotate(-90 100 168.4)">4</text>
<text x="106.6" y="168.4" transform="rotate(-90 106.6 168.4)">5</text>
<text x="83.5" y="183.2" transform="rotate(-90 83.5 183.2)">2</text>
<text x="86.8" y="183.2" transform="rotate(-90 86.8 183.2)">4</text>
<text x="90.1" y="183.2" transform="rotate(-90 90.1 183.2)">6</text>
<text x="57" y="198.9" transform="rotate(-90 57 198.9)">1</text>
<text x="60.3" y="198.9" transform="rotate(-90 60.3 198.9)">2</text>
<text x="63.6" y="198.9" transform="rotate(-90 63.6 198.9)">3</text>
<text x="83.5" y="198.9" transform="rotate(-90 83.5 198.9)">1</text>
<text x="86.8" y="198.9" transform="rotate(-90 86.8 198.9)">3</text>
<text x="90.1" y="198.9" transform="rotate(-90 90.1 198.9)">5</text>
<text x="156.1" y="198.9" transform="rotate(-90 156.1 198.9)">1</text>
<text x="159.4" y="198.9" transform="rotate(-90 159.4 198.9)">2</text>
<text x="162.7" y="198.9" transform="rotate(-90 162.7 198.9)">3</text>
<text x="50.4" y="256.5" transform="rotate(-90 50.4 256.5)">1</text>
<text x="53.7" y="256.5" transform="rotate(-90 53.7 256.5)">2</text>
<text x="57" y="256.5" transform="rotate(-90 57 256.5)">3</text>
<text x="60.3" y="256.5" transform="rotate(-90 60.3 256.5)">4</text>
<text x="63.6" y="256.5" transform="rotate(-90 63.6 256.5)">5</text>
<text x="66.9" y="256.5" transform="rotate(-90 66.9 256.5)">6</text>
<text x="70.2" y="256.5" transform="rotate(-90 70.2 256.5)">7</text>
<text x="73.5" y="256.5" transform="rotate(-90 73.5 256.5)">8</text>
<text x="76.8" y="256.5" transform="rotate(-90 76.8 256.5)">9</text>
<text x="80.2" y="256.5" transform="rotate(-90 80.2 256.5)">10</text>
<text x="83.5" y="256.5" transform="rotate(-90 83.5 256.5)">11</text>
<text x="86.8" y="256.5" transform="rotate(-90 86.8 256.5)">12</text>
<text x="156.8" y="260" transform="rotate(-180 156.8 260)">14</text>
<text x="171" y="260" transform="rotate(-180 171 260)">7</text>
<text x="53.7" y="272.3" transform="rotate(-90 53.7 272.3)">13</text>
<text x="57" y="272.3" transform="rotate(-90 57 272.3)">14</text>
<text x="60.3" y="272.3" transform="rotate(-90 60.3 272.3)">15</text>
<text x="63.6" y="272.3" transform="rotate(-90 63.6 272.3)">16</text>
<text x="66.9" y="272.3" transform="rotate(-90 66.9 272.3)">17</text>
<text x="70.2" y="272.3" transform="rotate(-90 70.2 272.3)">18</text>
<text x="73.5" y="272.3" transform="rotate(-90 73.5 272.3)">19</text>
<text x="76.8" y="272.3" transform="rotate(-90 76.8 272.3)">20</text>
<text x="80.2" y="272.3" transform="rotate(-90 80.2 272.3)">21</text>
<text x="83.5" y="272.3" transform="rotate(-90 83.5 272.3)">22</text>
<text x="86.8" y="272.3" transform="rotate(-90 86.8 272.3)">23</text>
<text x="156.8" y="273.2" transform="rotate(-180 156.8 273.2)">14</text>
<text x="171" y="273.2" transform="rotate(-180 171 273.2)">7</text>
</g>
<g font-size="2.6">
<text x="156.5" y="257.1" transform="rotate(-180 156.5 257.1)">VCC</text>
<text x="173" y="257.1" transform="rotate(-180 173 257.1)">GND</text>
<text x="156.5" y="270.3" transform="rotate(-180 156.5 270.3)">VCC</text>
<text x="173" y="270.3" transform="rotate(-180 173 270.3)">GND</text>
</g>
</svg>
